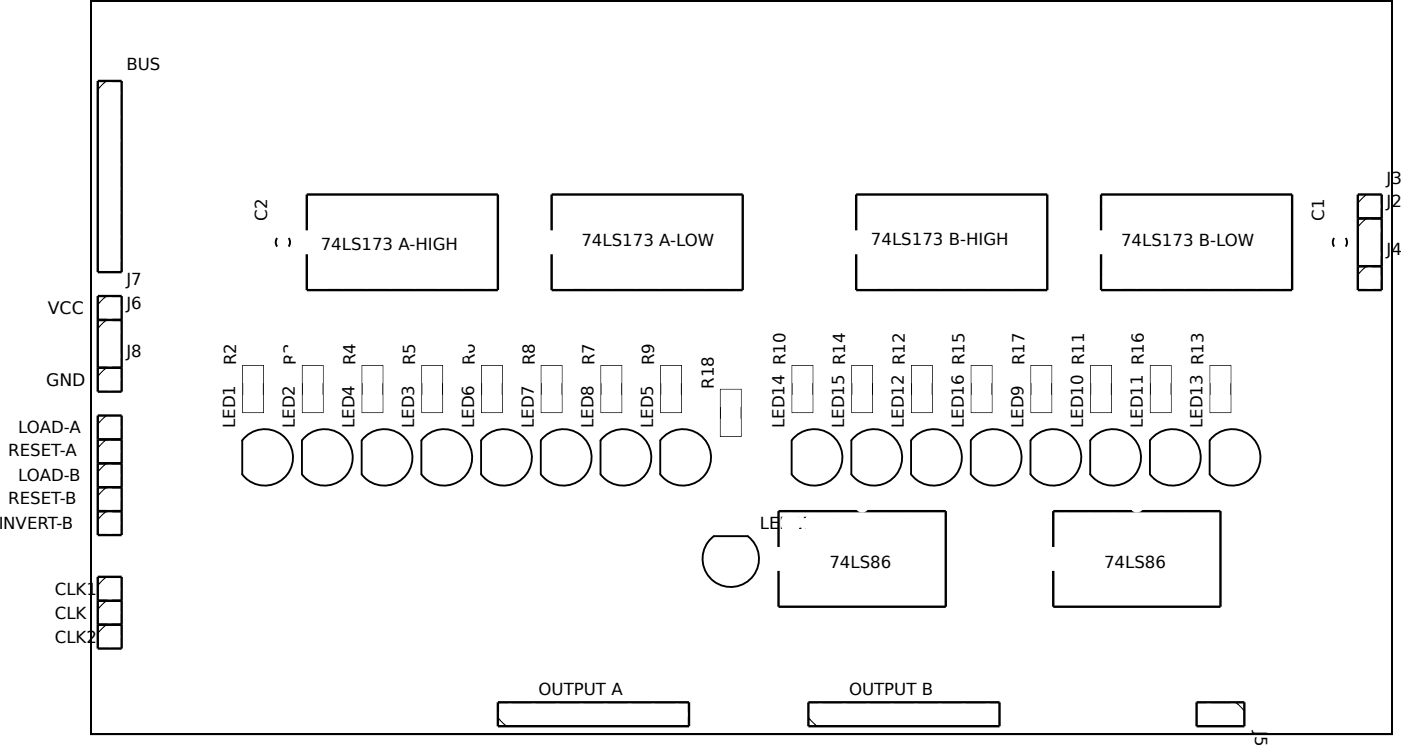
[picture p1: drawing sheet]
<svg xmlns="http://www.w3.org/2000/svg" width="149mm" height="79mm" viewBox="0 0 149 79" stroke-linecap="round" stroke-linejoin="round" font-family="sans-serif">
<g fill="none" stroke="#000" stroke-width=".2">
<path d="M9.7 .1h138.3v77.9h-138.3zM29.5 25.3a.73 .73 0 0 0 0 .9M30.7 25.3a.73 .73 0 0 1 0 .9M141.9 25.3a.74 .74 0 0 0 0 .9M143.1 25.3a.74 .74 0 0 1 0 .9M26.2 46.3a3 3 0 0 1 4.3 .4 3 3 0 0 1-.5 4.3 3 3 0 0 1-4.2-.6v-3.6zM32.6 46.3a3 3 0 0 1 4.2 .4 3 3 0 0 1-.5 4.3 3 3 0 0 1-4.2-.6v-3.6zM38.9 46.3a3 3 0 0 1 4.3 .4 3 3 0 0 1-.5 4.3 3 3 0 0 1-4.2-.6v-3.6zM45.3 46.3a3 3 0 0 1 4.2 .4 3 3 0 0 1-.5 4.3 3 3 0 0 1-4.2-.6v-3.6zM51.6 46.3a3 3 0 0 1 4.3 .4 3 3 0 0 1-.5 4.3 3 3 0 0 1-4.2-.6v-3.6zM58 46.3a3 3 0 0 1 4.2 .4 3 3 0 0 1-.5 4.3 3 3 0 0 1-4.2-.6v-3.6zM63.9 50.4a3 3 0 0 0 4.4 .4 3 3 0 0 0 0-4.4 3 3 0 0 0-4.4 .4v3.6"/>
<path d="M70.7 46.3a3 3 0 0 1 4.2 .4 3 3 0 0 1-.5 4.3 3 3 0 0 1-4.2-.6v-3.6zM75.5 57.4l.4-.4h3.6a3 3 0 0 1 .5 4.3 3 3 0 0 1-4.2 .4 3 3 0 0 1-.3-4.3zM84.7 46.3a3 3 0 0 1 4.2 .4 3 3 0 0 1-.5 4.3 3 3 0 0 1-4.2-.6v-3.6zM90.5 50.4a3 3 0 0 0 4.4 .4 3 3 0 0 0 .1-4.4 3 3 0 0 0-4.5 .4v3.6M97.4 46.3a3 3 0 0 1 4.2 .4 3 3 0 0 1-.5 4.3 3 3 0 0 1-4.2-.6v-3.6zM103.7 46.3a3 3 0 0 1 4.3 .4 3 3 0 0 1-.5 4.3 3 3 0 0 1-4.3-.6v-3.6zM109.6 50.4a3 3 0 0 0 4.4 .4 3 3 0 0 0 0-4.4 3 3 0 0 0-4.4 .4v3.6M116.4 46.3a3 3 0 0 1 4.3 .4 3 3 0 0 1-.5 4.3 3 3 0 0 1-4.3-.6v-3.6zM122.8 46.3a3 3 0 0 1 4.2 .4 3 3 0 0 1-.5 4.3 3 3 0 0 1-4.2-.6v-3.6zM128.6 50.4a3 3 0 0 0 4.4 .4 3 3 0 0 0 .1-4.4 3 3 0 0 0-4.5 .4v3.6"/>
</g>
<path d="M9.7 .1h138.3v77.9h-138.3z" fill="none" stroke="#000" stroke-width=".18"/>
<g fill="none" stroke="#000" stroke-width=".11">
<path d="M25.8 38.8h2.2v5h-2.2zM32.2 38.8h2.2v5h-2.2zM38.5 38.8h2.2v5h-2.2zM44.9 38.8h2.2v5h-2.2zM51.2 38.8h2.2v5h-2.2zM57.6 38.8h2.2v5h-2.2zM63.9 38.8h2.2v5h-2.2zM70.3 38.8h2.2v5h-2.2zM84.2 38.8h2.2v5h-2.2zM90.6 38.8h2.2v5h-2.2zM96.9 38.8h2.2v5h-2.2zM103.3 38.8h2.2v5h-2.2z"/>
<path d="M109.6 38.8h2.2v5h-2.2zM116 38.8h2.2v5h-2.2zM122.3 38.8h2.2v5h-2.2zM128.7 38.8h2.2v5h-2.2zM76.6 41.4h2.2v5h-2.2z"/>
</g>
<g fill="none" stroke="#000" stroke-width=".25">
<path d="M10.4 8.6h2.5v20.3h-2.5zM10.4 31.5h2.5v10.1h-2.5zM10.4 39.1h2.5M10.4 34h2.5M32.6 24.5v-3.8h20.3v10.1h-20.3v-3.8M58.7 24.5v-3.8h20.3v10.1h-20.3v-3.8M91 24.5v-3.8h20.4v10.1h-20.4v-3.8M117.1 24.5v-3.8h20.3v10.1h-20.3v-3.8M144.4 20.7h2.5v10.1h-2.5zM144.4 28.3h2.5M144.4 23.2h2.5M10.4 44.2h2.5v12.7h-2.5z"/>
<path d="M10.4 54.3h2.5M10.4 51.8h2.5M10.4 49.2h2.5M10.4 46.7h2.5M82.8 58.1v-3.8h17.8v10.2h-17.8v-3.8M112 58.1v-3.8h17.8v10.2h-17.8v-3.8M10.4 61.3h2.5v7.6h-2.5zM10.4 66.4h2.5M10.4 63.9h2.5M52.9 74.6h20.4v2.6h-20.4zM86 74.6h20.3v2.6h-20.3zM127.2 74.6h5.1v2.6h-5.1z"/>
</g>
<g fill="#000" stroke="#000" stroke-width=".13">
<path d="M11.3 8.6l-.9 .9zM10.4 40l.9-.9zM11.3 31.5l-.9 .9zM11.3 34l-.9 .9zM145.3 28.3l-.9 .9zM144.4 21.6l.9-.9zM144.4 24.1l.9-.9zM11.3 54.3l-.9 .9zM11.3 51.8l-.9 .9zM10.4 50.1l.9-.9zM11.3 44.2l-.9 .9zM11.3 46.7l-.9 .9z"/>
<path d="M11.3 66.4l-.9 .9zM11.3 61.3l-.9 .9zM11.3 63.9l-.9 .8zM52.9 76.3l.9 .9zM86 76.3l.9 .9zM131.4 74.6l.9 .9z"/>
</g>
<g fill="#fff" stroke="#fff" stroke-width=".85" stroke-linecap="butt">
<circle cx="77.7" cy="55" r=".35"/>
<circle cx="16.1" cy="48" r=".35"/>
<circle cx="139.3" cy="51.2" r=".35"/>
<circle cx="98" cy="60.7" r=".35"/>
<circle cx="23.7" cy="30.8" r=".35"/>
<circle cx="119.6" cy="19.4" r=".35"/>
<circle cx="61.2" cy="19.4" r=".35"/>
<circle cx="94.9" cy="19.4" r=".35"/>
<circle cx="36.4" cy="19.4" r=".35"/>
<circle cx="76.4" cy="19.4" r=".35"/>
<circle cx="50.4" cy="17.5" r=".35"/>
<circle cx="39" cy="15.6" r=".35"/>
<circle cx="41.5" cy="13.7" r=".35"/>
<circle cx="44.1" cy="11.8" r=".35"/>
<circle cx="46.6" cy="9.9" r=".35"/>
<circle cx="65" cy="8" r=".35"/>
<circle cx="67.5" cy="6.1" r=".35"/>
<circle cx="70.1" cy="4.2" r=".35"/>
<circle cx="72.6" cy="2.3" r=".35"/>
<circle cx="49.1" cy="37.2" r=".35"/>
<circle cx="75.2" cy="37.2" r=".35"/>
<circle cx="107.6" cy="32.7" r=".35"/>
<circle cx="133.6" cy="32.1" r=".35"/>
<circle cx="31.4" cy="37.2" r=".35"/>
<circle cx="14.8" cy="45.4" r=".35"/>
<circle cx="108.8" cy="16.9" r=".35"/>
<circle cx="29.4" cy="32.1" r=".35"/>
<circle cx="30.1" cy="34.6" r=".35"/>
<circle cx="134.9" cy="19.4" r=".35"/>
<circle cx="85.3" cy="44.8" r=".35"/>
<circle cx="26.9" cy="44.8" r=".35"/>
<circle cx="136.1" cy="39.7" r=".35"/>
<circle cx="77.7" cy="39.7" r=".35"/>
<circle cx="129.8" cy="44.8" r=".35"/>
<circle cx="71.4" cy="44.8" r=".35"/>
<circle cx="91.7" cy="44.8" r=".35"/>
<circle cx="33.3" cy="44.8" r=".35"/>
<circle cx="98" cy="44.8" r=".35"/>
<circle cx="39.6" cy="44.8" r=".35"/>
<circle cx="104.4" cy="44.8" r=".35"/>
<circle cx="46" cy="44.8" r=".35"/>
<circle cx="110.7" cy="44.8" r=".35"/>
<circle cx="52.3" cy="44.8" r=".35"/>
<circle cx="117.1" cy="44.8" r=".35"/>
<circle cx="58.7" cy="44.8" r=".35"/>
<circle cx="123.4" cy="44.8" r=".35"/>
<circle cx="65" cy="44.8" r=".35"/>
<circle cx="121.5" cy="12.4" r=".35"/>
<circle cx="126" cy="13.7" r=".35"/>
<circle cx="128.5" cy="12.4" r=".35"/>
<circle cx="131" cy="11.1" r=".35"/>
<circle cx="86" cy="15.6" r=".35"/>
<circle cx="96.1" cy="14.3" r=".35"/>
<circle cx="99.3" cy="13.7" r=".35"/>
<circle cx="102.5" cy="13.1" r=".35"/>
<circle cx="120.9" cy="53.7" r=".35"/>
<circle cx="91.7" cy="53.7" r=".35"/>
<circle cx="89.8" cy="68.3" r=".35"/>
<circle cx="131" cy="57.5" r=".35"/>
<circle cx="103.7" cy="55.6" r=".35"/>
<circle cx="92.3" cy="69.6" r=".35"/>
<circle cx="119" cy="68.3" r=".35"/>
<circle cx="102.5" cy="73.4" r=".35"/>
<circle cx="84.1" cy="53.1" r=".35"/>
<circle cx="113.3" cy="53.1" r=".35"/>
<circle cx="139.3" cy="24.5" r=".35"/>
<circle cx="113.9" cy="59.4" r=".35"/>
<circle cx="77.7" cy="67" r=".35"/>
<circle cx="14.8" cy="55.6" r=".35"/>
</g>
<g fill="#fff" stroke="#fff" stroke-width=".76" stroke-linecap="butt">
<path d="M91.6 28.9h1.4v1.4h-1.4z"/>
<path d="M117.6 28.9h1.4v1.4h-1.4z"/>
<path d="M59.2 28.9h1.4v1.4h-1.4z"/>
<path d="M33.2 28.9h1.4v1.4h-1.4z"/>
<path d="M112.6 62.5h1.4v1.4h-1.4z"/>
<path d="M83.4 62.5h1.4v1.4h-1.4z"/>
<circle cx="30.1" cy="27" r=".63"/>
<circle cx="30.1" cy="24.5" r=".64"/>
<circle cx="11.7" cy="9.9" r=".74"/>
<circle cx="11.7" cy="12.4" r=".74"/>
<circle cx="11.7" cy="15" r=".74"/>
<circle cx="11.7" cy="17.5" r=".74"/>
<circle cx="11.7" cy="20" r=".74"/>
<circle cx="11.7" cy="22.6" r=".74"/>
<circle cx="11.7" cy="25.1" r=".74"/>
<circle cx="11.7" cy="27.7" r=".74"/>
<circle cx="92.3" cy="29.6" r=".7"/>
<circle cx="92.3" cy="21.9" r=".7"/>
<circle cx="94.9" cy="29.6" r=".7"/>
<circle cx="94.9" cy="21.9" r=".7"/>
<circle cx="97.4" cy="29.6" r=".7"/>
<circle cx="97.4" cy="21.9" r=".7"/>
<circle cx="99.9" cy="29.6" r=".7"/>
<circle cx="99.9" cy="21.9" r=".7"/>
<circle cx="102.5" cy="29.6" r=".7"/>
<circle cx="102.5" cy="21.9" r=".7"/>
<circle cx="105" cy="29.6" r=".7"/>
<circle cx="105" cy="21.9" r=".7"/>
<circle cx="107.6" cy="29.6" r=".7"/>
<circle cx="107.6" cy="21.9" r=".7"/>
<circle cx="110.1" cy="29.6" r=".7"/>
<circle cx="110.1" cy="21.9" r=".7"/>
<circle cx="118.3" cy="29.6" r=".7"/>
<circle cx="118.3" cy="21.9" r=".7"/>
<circle cx="120.9" cy="29.6" r=".7"/>
<circle cx="120.9" cy="21.9" r=".7"/>
<circle cx="123.4" cy="29.6" r=".7"/>
<circle cx="123.4" cy="21.9" r=".7"/>
<circle cx="126" cy="29.6" r=".7"/>
<circle cx="126" cy="21.9" r=".7"/>
<circle cx="128.5" cy="29.6" r=".7"/>
<circle cx="128.5" cy="21.9" r=".7"/>
<circle cx="131" cy="29.6" r=".7"/>
<circle cx="131" cy="21.9" r=".7"/>
<circle cx="133.6" cy="29.6" r=".7"/>
<circle cx="133.6" cy="21.9" r=".7"/>
<circle cx="136.1" cy="29.6" r=".7"/>
<circle cx="136.1" cy="21.9" r=".7"/>
<circle cx="59.9" cy="29.6" r=".7"/>
<circle cx="59.9" cy="21.9" r=".7"/>
<circle cx="62.5" cy="29.6" r=".7"/>
<circle cx="62.5" cy="21.9" r=".7"/>
<circle cx="65" cy="29.6" r=".7"/>
<circle cx="65" cy="21.9" r=".7"/>
<circle cx="67.5" cy="29.6" r=".7"/>
<circle cx="67.5" cy="21.9" r=".7"/>
<circle cx="70.1" cy="29.6" r=".7"/>
<circle cx="70.1" cy="21.9" r=".7"/>
<circle cx="72.6" cy="29.6" r=".7"/>
<circle cx="72.6" cy="21.9" r=".7"/>
<circle cx="75.2" cy="29.6" r=".7"/>
<circle cx="75.2" cy="21.9" r=".7"/>
<circle cx="77.7" cy="29.6" r=".7"/>
<circle cx="77.7" cy="21.9" r=".7"/>
<circle cx="33.9" cy="29.6" r=".7"/>
<circle cx="33.9" cy="21.9" r=".7"/>
<circle cx="36.4" cy="29.6" r=".7"/>
<circle cx="36.4" cy="21.9" r=".7"/>
<circle cx="39" cy="29.6" r=".7"/>
<circle cx="39" cy="21.9" r=".7"/>
<circle cx="41.5" cy="29.6" r=".7"/>
<circle cx="41.5" cy="21.9" r=".7"/>
<circle cx="44.1" cy="29.6" r=".7"/>
<circle cx="44.1" cy="21.9" r=".7"/>
<circle cx="46.6" cy="29.6" r=".7"/>
<circle cx="46.6" cy="21.9" r=".7"/>
<circle cx="49.1" cy="29.6" r=".7"/>
<circle cx="49.1" cy="21.9" r=".7"/>
<circle cx="51.7" cy="29.6" r=".7"/>
<circle cx="51.7" cy="21.9" r=".7"/>
<circle cx="11.7" cy="55.6" r=".74"/>
<circle cx="11.7" cy="53.1" r=".74"/>
<circle cx="11.7" cy="50.5" r=".74"/>
<circle cx="11.7" cy="45.4" r=".74"/>
<circle cx="11.7" cy="48" r=".74"/>
<circle cx="11.7" cy="67.7" r=".74"/>
<circle cx="11.7" cy="62.6" r=".74"/>
<circle cx="11.7" cy="65.1" r=".74"/>
<circle cx="87.2" cy="75.9" r=".74"/>
<circle cx="89.8" cy="75.9" r=".74"/>
<circle cx="92.3" cy="75.9" r=".74"/>
<circle cx="94.9" cy="75.9" r=".74"/>
<circle cx="97.4" cy="75.9" r=".74"/>
<circle cx="99.9" cy="75.9" r=".74"/>
<circle cx="102.5" cy="75.9" r=".74"/>
<circle cx="105" cy="75.9" r=".74"/>
<circle cx="54.2" cy="75.9" r=".74"/>
<circle cx="56.8" cy="75.9" r=".74"/>
<circle cx="59.3" cy="75.9" r=".74"/>
<circle cx="61.8" cy="75.9" r=".74"/>
<circle cx="64.4" cy="75.9" r=".74"/>
<circle cx="66.9" cy="75.9" r=".74"/>
<circle cx="69.5" cy="75.9" r=".74"/>
<circle cx="72" cy="75.9" r=".74"/>
<circle cx="113.3" cy="63.2" r=".7"/>
<circle cx="113.3" cy="55.6" r=".7"/>
<circle cx="115.8" cy="63.2" r=".7"/>
<circle cx="115.8" cy="55.6" r=".7"/>
<circle cx="118.3" cy="63.2" r=".7"/>
<circle cx="118.3" cy="55.6" r=".7"/>
<circle cx="120.9" cy="63.2" r=".7"/>
<circle cx="120.9" cy="55.6" r=".7"/>
<circle cx="123.4" cy="63.2" r=".7"/>
<circle cx="123.4" cy="55.6" r=".7"/>
<circle cx="126" cy="63.2" r=".7"/>
<circle cx="126" cy="55.6" r=".7"/>
<circle cx="128.5" cy="63.2" r=".7"/>
<circle cx="128.5" cy="55.6" r=".7"/>
<circle cx="84.1" cy="63.2" r=".7"/>
<circle cx="84.1" cy="55.6" r=".7"/>
<circle cx="86.6" cy="63.2" r=".7"/>
<circle cx="86.6" cy="55.6" r=".7"/>
<circle cx="89.1" cy="63.2" r=".7"/>
<circle cx="89.1" cy="55.6" r=".7"/>
<circle cx="91.7" cy="63.2" r=".7"/>
<circle cx="91.7" cy="55.6" r=".7"/>
<circle cx="94.2" cy="63.2" r=".7"/>
<circle cx="94.2" cy="55.6" r=".7"/>
<circle cx="96.8" cy="63.2" r=".7"/>
<circle cx="96.8" cy="55.6" r=".7"/>
<circle cx="99.3" cy="63.2" r=".7"/>
<circle cx="99.3" cy="55.6" r=".7"/>
<circle cx="11.7" cy="40.4" r=".74"/>
<circle cx="11.7" cy="32.7" r=".74"/>
<circle cx="11.7" cy="35.3" r=".74"/>
<circle cx="11.7" cy="37.8" r=".74"/>
<circle cx="131" cy="75.9" r=".74"/>
<circle cx="128.5" cy="75.9" r=".74"/>
<circle cx="145.7" cy="29.6" r=".74"/>
<circle cx="145.7" cy="21.9" r=".74"/>
<circle cx="145.7" cy="24.5" r=".74"/>
<circle cx="145.7" cy="27" r=".74"/>
<circle cx="142.5" cy="27" r=".63"/>
<circle cx="142.5" cy="24.5" r=".63"/>
</g>
<g fill="#fff" stroke="#fff" stroke-width=".25">
<path d="M109.8 42.1h1.9v1.6h-1.9z"/>
<path d="M109.8 39h1.9v1.6h-1.9z"/>
<path d="M122.5 42.1h1.9v1.6h-1.9z"/>
<path d="M122.5 39h1.9v1.6h-1.9z"/>
<path d="M103.4 42.1h1.9v1.6h-1.9z"/>
<path d="M103.4 39h1.9v1.6h-1.9z"/>
<path d="M90.7 42.1h1.9v1.6h-1.9z"/>
<path d="M90.7 39h1.9v1.6h-1.9z"/>
<path d="M128.8 42.1h1.9v1.6h-1.9z"/>
<path d="M128.8 39h1.9v1.6h-1.9z"/>
<path d="M97.1 42.1h1.9v1.6h-1.9z"/>
<path d="M97.1 39h1.9v1.6h-1.9z"/>
<path d="M116.1 42.1h1.9v1.6h-1.9z"/>
<path d="M116.1 39h1.9v1.6h-1.9z"/>
<path d="M84.4 42.1h1.9v1.6h-1.9z"/>
<path d="M84.4 39h1.9v1.6h-1.9z"/>
<path d="M76.8 44.6h1.9v1.6h-1.9z"/>
<path d="M76.8 41.5h1.9v1.6h-1.9z"/>
<path d="M70.4 42.1h1.9v1.6h-1.9z"/>
<path d="M70.4 39h1.9v1.6h-1.9z"/>
<path d="M57.7 42.1h1.9v1.6h-1.9z"/>
<path d="M57.7 39h1.9v1.6h-1.9z"/>
<path d="M64.1 42.1h1.9v1.6h-1.9z"/>
<path d="M64.1 39h1.9v1.6h-1.9z"/>
<path d="M51.4 42.1h1.9v1.6h-1.9z"/>
<path d="M51.4 39h1.9v1.6h-1.9z"/>
<path d="M45 42.1h1.9v1.6h-1.9z"/>
<path d="M45 39h1.9v1.6h-1.9z"/>
<path d="M38.7 42.1h1.9v1.6h-1.9z"/>
<path d="M38.7 39h1.9v1.6h-1.9z"/>
<path d="M32.3 42.1h1.9v1.6h-1.9z"/>
<path d="M32.3 39h1.9v1.6h-1.9z"/>
<path d="M26 42.1h1.9v1.6h-1.9z"/>
<path d="M26 39h1.9v1.6h-1.9z"/>
<circle cx="14.8" cy="74" r="1.5"/>
<circle cx="143.7" cy="74" r="1.5"/>
<circle cx="143.7" cy="3.5" r="1.5"/>
<circle cx="14.8" cy="3.5" r="1.5"/>
</g>
<g fill="#fff" stroke="#fff" stroke-width=".65" stroke-linecap="butt">
<path d="M77.1 60h1.2v1.2h-1.2z"/>
<path d="M106.3 48h1.2v1.2h-1.2z"/>
<path d="M93.6 48h1.2v1.2h-1.2z"/>
<path d="M87.2 48h1.2v1.2h-1.2z"/>
<path d="M131.7 48h1.2v1.2h-1.2z"/>
<path d="M99.9 48h1.2v1.2h-1.2z"/>
<path d="M125.3 48h1.2v1.2h-1.2z"/>
<path d="M119 48h1.2v1.2h-1.2z"/>
<path d="M112.6 48h1.2v1.2h-1.2z"/>
<path d="M66.9 48h1.2v1.2h-1.2z"/>
<path d="M60.6 48h1.2v1.2h-1.2z"/>
<path d="M54.2 48h1.2v1.2h-1.2z"/>
<path d="M73.3 48h1.2v1.2h-1.2z"/>
<path d="M41.5 48h1.2v1.2h-1.2z"/>
<path d="M47.9 48h1.2v1.2h-1.2z"/>
<path d="M35.2 48h1.2v1.2h-1.2z"/>
<path d="M28.8 48h1.2v1.2h-1.2z"/>
<circle cx="77.7" cy="60.6" r=".6"/>
<circle cx="77.7" cy="58.1" r=".6"/>
<circle cx="106.9" cy="48.6" r=".6"/>
<circle cx="104.4" cy="48.6" r=".6"/>
<circle cx="94.2" cy="48.6" r=".6"/>
<circle cx="91.7" cy="48.6" r=".6"/>
<circle cx="87.8" cy="48.6" r=".6"/>
<circle cx="85.3" cy="48.6" r=".6"/>
<circle cx="132.3" cy="48.6" r=".6"/>
<circle cx="129.8" cy="48.6" r=".6"/>
<circle cx="100.5" cy="48.6" r=".6"/>
<circle cx="98" cy="48.6" r=".6"/>
<circle cx="125.9" cy="48.6" r=".6"/>
<circle cx="123.4" cy="48.6" r=".6"/>
<circle cx="119.6" cy="48.6" r=".6"/>
<circle cx="117.1" cy="48.6" r=".6"/>
<circle cx="113.2" cy="48.6" r=".6"/>
<circle cx="110.7" cy="48.6" r=".6"/>
<circle cx="67.5" cy="48.6" r=".6"/>
<circle cx="65" cy="48.6" r=".6"/>
<circle cx="61.2" cy="48.6" r=".6"/>
<circle cx="58.7" cy="48.6" r=".6"/>
<circle cx="54.8" cy="48.6" r=".6"/>
<circle cx="52.3" cy="48.6" r=".6"/>
<circle cx="73.9" cy="48.6" r=".6"/>
<circle cx="71.4" cy="48.6" r=".6"/>
<circle cx="42.1" cy="48.6" r=".6"/>
<circle cx="39.6" cy="48.6" r=".6"/>
<circle cx="48.5" cy="48.6" r=".6"/>
<circle cx="46" cy="48.6" r=".6"/>
<circle cx="35.8" cy="48.6" r=".6"/>
<circle cx="33.3" cy="48.6" r=".6"/>
<circle cx="29.4" cy="48.6" r=".6"/>
<circle cx="26.9" cy="48.6" r=".6"/>
</g>
<g font-size="1.8">
<text x="13.4" y="7.4">BUS</text>
<text x="28.4" y="23.5" transform="rotate(-90 28.4 23.5)">C2</text>
<text x="140.8" y="23.5" transform="rotate(-90 140.8 23.5)">C1</text>
<text x="147.4" y="22.1">J2</text>
<text x="147.4" y="19.5">J3</text>
<text x="34.1" y="26.5">74LS173 A-HIGH</text>
<text x="61.8" y="26.2">74LS173 A-LOW</text>
<text x="92.6" y="26.1">74LS173 B-HIGH</text>
<text x="119.2" y="26.2">74LS173 B-LOW</text>
<text x="147.4" y="27.1">J4</text>
<text x="5.1" y="33.4">VCC</text>
<text x="13.4" y="32.8">J6</text>
<text x="13.4" y="30.3">J7</text>
<text x="4.9" y="41.1">GND</text>
<text x="13.4" y="37.9">J8</text>
<text x="25.1" y="38.8" transform="rotate(-90 25.1 38.8)">R2</text>
<text x="31.5" y="38.8" transform="rotate(-90 31.5 38.8)">R3</text>
<text x="37.8" y="38.8" transform="rotate(-90 37.8 38.8)">R4</text>
<text x="44.2" y="38.8" transform="rotate(-90 44.2 38.8)">R5</text>
<text x="50.5" y="38.8" transform="rotate(-90 50.5 38.8)">R6</text>
<text x="56.9" y="38.8" transform="rotate(-90 56.9 38.8)">R8</text>
<text x="63.2" y="38.8" transform="rotate(-90 63.2 38.8)">R7</text>
<text x="69.6" y="38.8" transform="rotate(-90 69.6 38.8)">R9</text>
<text x="75.9" y="41.3" transform="rotate(-90 75.9 41.3)">R18</text>
<text x="108.9" y="38.8" transform="rotate(-90 108.9 38.8)">R17</text>
<text x="1.9" y="46">LOAD-A</text>
<text x="25" y="45.5" transform="rotate(-90 25 45.5)">LED1</text>
<text x="31.4" y="45.5" transform="rotate(-90 31.4 45.5)">LED2</text>
<text x="37.7" y="45.5" transform="rotate(-90 37.7 45.5)">LED4</text>
<text x="44.1" y="45.5" transform="rotate(-90 44.1 45.5)">LED3</text>
<text x="50.4" y="45.5" transform="rotate(-90 50.4 45.5)">LED6</text>
<text x="56.8" y="45.5" transform="rotate(-90 56.8 45.5)">LED7</text>
<text x="63.1" y="45.5" transform="rotate(-90 63.1 45.5)">LED8</text>
<text x="69.5" y="45.5" transform="rotate(-90 69.5 45.5)">LED5</text>
<text x="83.4" y="45.5" transform="rotate(-90 83.4 45.5)">LED14 R10</text>
<text x="89.8" y="45.5" transform="rotate(-90 89.8 45.5)">LED15 R14</text>
<text x="96.1" y="45.5" transform="rotate(-90 96.1 45.5)">LED12 R12</text>
<text x="102.5" y="45.5" transform="rotate(-90 102.5 45.5)">LED16 R15</text>
<text x="108.8" y="45.5" transform="rotate(-90 108.8 45.5)">LED9</text>
<text x="115.2" y="45.5" transform="rotate(-90 115.2 45.5)">LED10 R11</text>
<text x="121.5" y="45.5" transform="rotate(-90 121.5 45.5)">LED11 R16</text>
<text x="127.9" y="45.5" transform="rotate(-90 127.9 45.5)">LED13 R13</text>
<text x=".9" y="53.6">RESET-B</text>
<text x=".9" y="48.5">RESET-A</text>
<text x="1.9" y="51.1">LOAD-B</text>
<text x="-.2" y="56.2">INVERT-B</text>
<text x="80.8" y="56.2">LED17</text>
<text x="5.8" y="65.8">CLK</text>
<text x="5.8" y="63.3">CLK1</text>
<text x="88.2" y="60.4">74LS86</text>
<text x="117.4" y="60.4">74LS86</text>
<text x="5.8" y="68.3">CLK2</text>
<text x="57.3" y="73.9">OUTPUT A</text>
<text x="90.3" y="73.9">OUTPUT B</text>
<text x="133.5" y="77.7" transform="rotate(90 133.5 77.7)">J5</text>
</g>
</svg>
